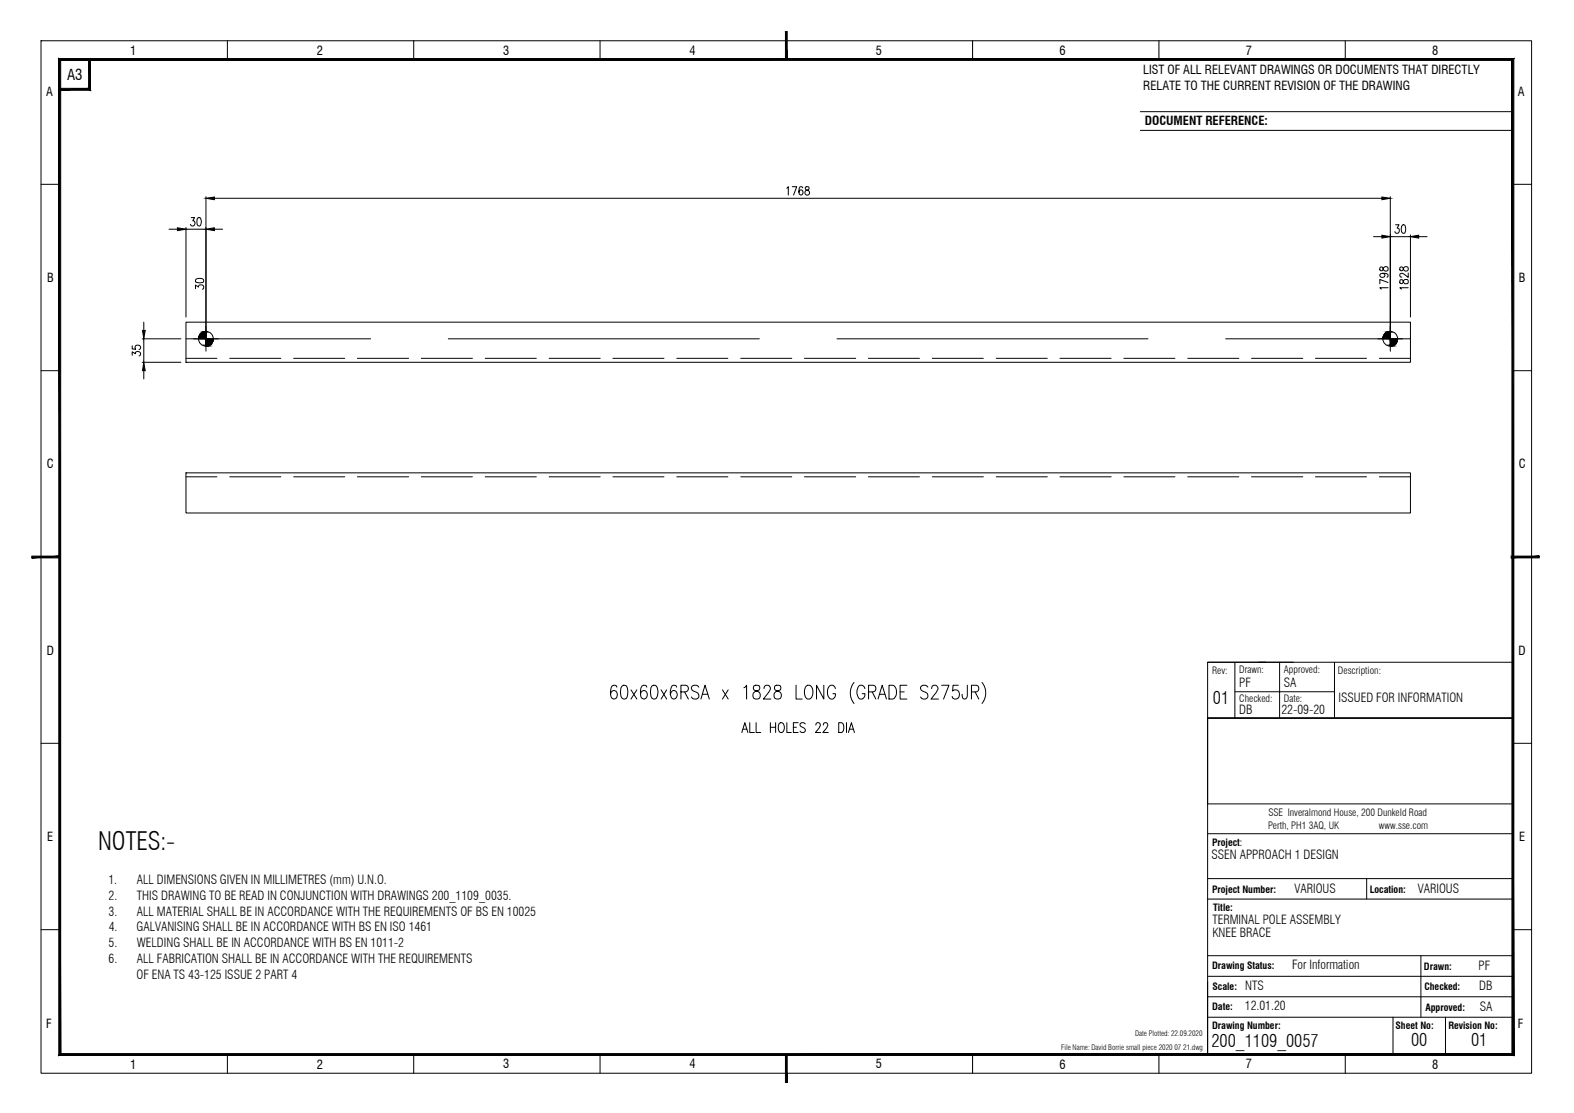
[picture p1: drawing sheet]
<svg xmlns="http://www.w3.org/2000/svg" width="420mm" height="297mm" viewBox="0 0 420 297" stroke-linecap="round" stroke-linejoin="round" font-family="sans-serif">
<!-- layer: Border -->
<g fill="none" stroke="#000" stroke-width=".27">
<path d="M304.4 29.8h99.4M304.4 34.8h99.4M322.4 176.7h81.4M345.2 176.7h-22.8v14.9h81.4h-81.4v89.8h81.4M356.2 176.7v14.9M403.8 213.5v18.1M322.4 222.5h81.4M322.4 234.5h81.4M322.4 239.9h81.4M364.8 234.5v5.4M322.4 255.1h81.4M379.3 255.1v16.4"/>
<path d="M322.4 260.6h81.4M322.4 266h81.4M322.4 271.5h81.4M371.8 271.5v9.9M385.9 271.5v9.9"/>
</g>
<!-- layer: Border Grid -->
<g fill="none" stroke="#000" stroke-width=".27">
<path d="M11 10.9h397.8v275.5h-397.8zM60.7 10.9v5M110.4 10.9v5M160.2 10.9v5M259.6 10.9v5M309.4 10.9v5M359.1 10.9v5M11 49.2h4.9M403.8 49.2h5M11 98.9h4.9M403.8 98.9h5M11 198.4h4.9"/>
<path d="M403.8 198.4h5M11 248.1h4.9M403.8 248.1h5M60.7 281.4v5M110.4 281.4v5M160.2 281.4v5M259.6 281.4v5M309.4 281.4v5M359.1 281.4v5"/>
</g>
<!-- layer: Border -->
<g fill="#000" stroke="#000" stroke-width=".27">
<path d="M15.7 15.6l.5 .5 387.9-.5zM16.2 16.1l387.9-.5-.5 .5zM404.1 15.6l-.5 .5 .5 265.6zM403.6 16.1l.5 265.6-.5-.5zM15.7 281.7h388.4l-.5-.5zM16.2 281.2h387.4l-387.9 .5zM15.7 15.6v266.1l.5-.5zM15.7 15.6l.5 .5v265.1z"/>
<path d="M15.9 23.6v.5l7.8-.5zM15.9 24.1l7.8-.5 .5 .5zM23.7 15.9v7.7l.5 .5zM23.7 15.9h.5v8.2z"/>
</g>
<!-- layer: 0 -->
<g fill="#000" stroke="#000" stroke-width=".27">
<path d="M209.7 8.4v7.5h.4zM209.7 8.4h.4v7.5z"/>
<path d="M8.5 148.9h7.4v-.5zM8.5 148.4h7.4l-7.4 .5z"/>
<path d="M403.4 148.9h7.5v-.5zM403.4 148.4h7.5l-7.5 .5z"/>
<path d="M209.7 281.4v7.5h.4zM209.7 281.4h.4v7.5z"/>
</g>
<path d="M329.6 176.7v14.9M335.9 176.7h2M341.6 176.7v14.9M403.8 176.7v14.9M322.4 191.6h81.4v22.9h-81.4zM329.6 184.6h26.6" fill="none" stroke="#000" stroke-width=".27"/>
<!-- layer: PDF18_EL-Steel -->
<path d="M49.6 86h326.9v10.7h-326.9zM49.6 126.2h326.9v10.7h-326.9z" fill="none" stroke="#000" stroke-width=".27"/>
<!-- layer: PDF18_EL-Steel-Hidd -->
<g fill="none" stroke="#000" stroke-width=".27">
<path d="M49.6 95.6h8.3M61.3 95.6h13.7M78.4 95.6h13.6M95.4 95.6h13.7M112.5 95.6h13.6M129.5 95.6h13.7M146.6 95.6h13.6M163.6 95.6h13.6M180.7 95.6h13.6M197.7 95.6h13.7M214.7 95.6h13.7M231.8 95.6h13.6"/>
<path d="M248.9 95.6h13.6M265.9 95.6h13.7M282.9 95.6h13.7M300 95.6h13.6M317.1 95.6h13.6M334.1 95.6h13.7M351.1 95.6h13.7M368.2 95.6h8.3M49.6 127.3h8.3M61.3 127.3h13.7M78.4 127.3h13.6M95.4 127.3h13.7"/>
<path d="M112.5 127.3h13.6M129.5 127.3h13.7M146.6 127.3h13.6M163.6 127.3h13.6M180.7 127.3h13.6M197.7 127.3h13.7M214.7 127.3h13.7M231.8 127.3h13.6M248.9 127.3h13.6M265.9 127.3h13.7M282.9 127.3h13.7M300 127.3h13.6"/>
<path d="M317.1 127.3h13.6M334.1 127.3h13.7M351.1 127.3h13.7M368.2 127.3h8.3"/>
</g>
<!-- layer: PDF18_EL-Centre-Line -->
<path d="M49.6 90.4h49.3M119.7 90.4h83M223.4 90.4h83M327.2 90.4h49.3" fill="none" stroke="#000" stroke-width=".27"/>
<!-- layer: PDF18_Text -->
<g fill="none" stroke="#000" stroke-width=".27">
<path d="M164.7 183.4a.79 .79 0 0 0-1.3-.4 3.4 3.4 0 0 0 0 3.4 1.1 1.1 0 0 0 1.4-.8 1.1 1.1 0 0 0-.9-1.3 .97 .97 0 0 0-.9 1M166.1 183l.6-.1a1.69 1.69 0 0 1 .9 2.1l-.4 1.4-.7 .2a1.78 1.78 0 0 1-.9-2.2l.2-.8zM168.4 184.1l1.6 2.5M170 184.1l-1.6 2.5M172.7 183.4a.79 .79 0 0 0-1.3-.4 3.4 3.4 0 0 0 0 3.4 1.1 1.1 0 0 0 1.4-.8 1.1 1.1 0 0 0-.9-1.3 .97 .97 0 0 0-.9 1M174.1 183l.7-.1a1.82 1.82 0 0 1 .8 2.1l-.4 1.4-.7 .2a1.78 1.78 0 0 1-.9-2.2l.2-.8zM176.5 184.1l1.5 2.5M178 184.1l-1.5 2.5M180.6 183.4a.75 .75 0 0 0-1.2-.4 3.2 3.2 0 0 0 0 3.4 1.1 1.1 0 0 0 1.4-.8 1.1 1.1 0 0 0-.9-1.3 1.03 1.03 0 0 0-1 1M181.8 184.7h1.2a.9 .9 0 0 0 .8-.9 .9 .9 0 0 0-.8-.9h-1.2v3.7M182.7 184.7l1.1 1.9M186.5 183.4a1.06 1.06 0 0 0-1.1-.6 1.06 1.06 0 0 0-.8 1l.3 .5 1.1 .5a.95 .95 0 0 1 .6 .9 .95 .95 0 0 1-.7 .9l-1-.2-.3-.4"/>
<path d="M187.1 186.6l1.1-3.7 1.1 3.7M187.5 185.3h1.4M192.9 184.1l1.5 2.5M194.4 184.1l-1.5 2.5M198 195.5l.8-2.6 .8 2.6M198.3 194.6h1M198.6 183.6l.7-.7v3.7M200.1 192.9v2.6h1.3M201.2 183a.8 .8 0 0 0 .4 1.3 1.21 1.21 0 0 1 1.3 .8 1.21 1.21 0 0 1-.6 1.5 1.08 1.08 0 0 1-1.3-.9 1.08 1.08 0 0 1 .8-1.3l.6-.1a.74 .74 0 0 0 .4-.8 .74 .74 0 0 0-.5-.6zM201.8 192.9v2.6h1.3M203.9 183.8l.3-.8 .8-.1a1.08 1.08 0 0 1 .2 1.9l-1.4 1.8h2M205.6 192.9v2.6"/>
<path d="M205.6 194.1h1.4M206.9 183a.83 .83 0 0 0 .3 1.3 1.2 1.2 0 0 1 1.3 .8 1.2 1.2 0 0 1-.7 1.5 1.08 1.08 0 0 1-1.2-.9 1.08 1.08 0 0 1 .9-1.3l.5-.1a.8 .8 0 0 0 .3-1.3l-.5-.1zM207 192.9v2.6M207.9 193.2a.8 .8 0 0 1 1-.3 .8 .8 0 0 1 .5 .9l-.2 1.1a.77 .77 0 0 1-.9 .6 .77 .77 0 0 1-.5-1zM210 192.9v2.6h1.2M211.8 194.1h.8M212.5 182.9v3.7h1.7M213 192.9h-1.2v2.6h1.2M215 193.2a.74 .74 0 0 0-.9-.4 .74 .74 0 0 0-.5 .7v.3l1.1 .6a.63 .63 0 0 1 0 1 .8 .8 0 0 1-1.1-.3M215.3 183l.2-.1a1.6 1.6 0 0 1 1.5 2.2l-.1 .6a1.03 1.03 0 0 1-1.6 .7 2.7 2.7 0 0 1 0-3.4zM217.8 193.5l.1-.4 .3-.2 .6 .2a.97 .97 0 0 1-.1 1.2l-1 1.2h1.4M219.8 193.5l.1-.4 .3-.2 .6 .2a.97 .97 0 0 1-.1 1.2l-1 1.2h1.4"/>
<path d="M219.9 182.9v3.7l-1.9-3.7v3.7M223 183.8a.98 .98 0 0 0-1.5-.8 2.43 2.43 0 0 0 .2 3.6 1.11 1.11 0 0 0 1.3-1.5h-.7M223.9 192.9h.7a1.62 1.62 0 0 1 0 2.6h-.7zM226 192.9v2.6M226.5 195.5l.8-2.6 .8 2.6M226.8 194.6h1M228 182.1a4.5 4.5 0 0 0 0 5.6M230.9 183.8a1.03 1.03 0 0 0-1.6-.8 2.53 2.53 0 0 0 .3 3.6 1.14 1.14 0 0 0 1.3-1.5h-.7M231.8 184.7h1.3a.9 .9 0 0 0 .7-.9 .9 .9 0 0 0-.7-.9h-1.3v3.7M232.8 184.7l1 1.9M234.4 186.6l1.1-3.7 1.1 3.7M234.8 185.3h1.4"/>
<path d="M237.3 182.9h1a2.17 2.17 0 0 1 0 3.7h-1zM240.3 184.7h1.1M242.1 182.9h-1.8v3.7h1.8M247.7 183.4a1.03 1.03 0 0 0-1.1-.6 1.03 1.03 0 0 0-.9 1l.3 .5 1.1 .5a.95 .95 0 0 1 .6 .9 .95 .95 0 0 1-.7 .9h-.6l-.7-.6M248.7 183.8l.1-.6 .4-.3 .8 .1a.8 .8 0 0 1 .2 1.3l-1.7 2.3h2M251.4 182.9h1.9l-1.4 3.7M255.8 182.9h-1.4l-.1 1.5a1.2 1.2 0 0 1 1.9 .7 1.2 1.2 0 0 1-1.4 1.5l-.4-.2-.2-.6M258.2 182.9l-.1 3.3a.61 .61 0 0 1-.6 .4 .61 .61 0 0 1-.6-.4l-.1-.9M259.3 184.7h1.3a.93 .93 0 0 0 .7-.9 .93 .93 0 0 0-.7-.9h-1.3v3.7M260.3 184.7l1 1.9M262.1 182.1a4.5 4.5 0 0 1 0 5.6"/>
</g>
<!-- layer: PDF18_Dimensions -->
<g fill="none" stroke="#000" stroke-width=".27">
<path d="M51 58.1h.9l-.4 .8a.65 .65 0 0 1 .5 1 .65 .65 0 0 1-1.2 0M52.8 58.2h.7l.2 .8-.2 1.2-.4 .1a1.72 1.72 0 0 1-.3-2.1zM55 52.5v38.6M57.2 52.9h311.7M210 50.2l.4-.4v2.3M211.5 49.8h1.2l-.9 2.3M214.3 50.1l-.1-.2-.4-.1a1.34 1.34 0 0 0 .1 2.3 .68 .68 0 0 0 .4-.9 .68 .68 0 0 0-.8-.4l-.2 .5M215.1 49.9v.6a.88 .88 0 0 1 .8 .5 .88 .88 0 0 1 0 .9 .71 .71 0 0 1-1.1-.5 .71 .71 0 0 1 1-.7l.1-.2a.44 .44 0 0 0-.3-.7zM371.1 52.5v38.6v-28.4M372.5 60h1l-.6 .9a.65 .65 0 0 1 .6 1 .65 .65 0 0 1-1.2-.1M45.1 61.2h2.3M49.6 60.7v23.9"/>
<path d="M49.6 61.2h5.4M52.2 77v-.9l.8 .5a.66 .66 0 0 1 1-.6 .66 .66 0 0 1 0 1.2M52.3 74.6l.8-.3a1.01 1.01 0 0 1 1.3 .5v.2a1.26 1.26 0 0 1-1.8 .4 .53 .53 0 0 1-.3-.8zM57.2 61.2h2.2M366.6 63.2h2.3M368.4 71.3a.63 .63 0 0 0 .2 1l.4-.1a.81 .81 0 0 1 .5-.9 .81 .81 0 0 1 1 .3 .65 .65 0 0 1-.5 .8 .65 .65 0 0 1-.7-.6l-.3-.5zM369 72.9l.6 .3a.63 .63 0 0 1-.6 .8 .63 .63 0 0 1-.6-.8l.6-.3a1.07 1.07 0 0 1 1.5 .7l-.3 .4M370.5 76.8h-2.2l.4 .4M370.5 75.4l-2.2-.8v1.1M371.1 63.2h5.4M373.7 74.7v.7a.44 .44 0 0 0 .4 .3 .44 .44 0 0 0 .4-.3 .69 .69 0 0 1 .8-.8 .69 .69 0 0 1 .4 1.1h-.3a1.08 1.08 0 0 1-1-1zM373.7 71.3a.6 .6 0 0 0 .3 1l.5-.3a.71 .71 0 0 1 .8-.9 .71 .71 0 0 1 .5 1.1l-.9 .1-.5-1z"/>
<path d="M374.3 60.1l.5-.1a1.62 1.62 0 0 1 0 2.3h-.2a1.63 1.63 0 0 1-.3-2.2zM375.9 76.8h-2.2l.4 .4M375.9 72.9v1.1l-1.1-.8-.7-.3-.4 .2v.5l.2 .3 .3 .1M376.5 62.7v21.9M378.7 63.2h2.2M35.3 94.8v-.9l.8 .5a.66 .66 0 0 1 1-.5 .66 .66 0 0 1 0 1.1M35.3 92.3v.8l.9 .1a.68 .68 0 0 1 .1-.9 .68 .68 0 0 1 .9 0 .68 .68 0 0 1 .1 .9l-.2 .1M38 96.7h10.3M38 90.4h10.3M38.4 86v2.2M38.4 90.4v6.3M38.4 98.9v2.2"/>
</g>
<path d="M55 52.9l2.2-.3v.7zM368.9 52.6l2.2 .3-2.2 .4zM47.4 60.8l2.2 .4-2.2 .4zM55 61.2l2.2-.4v.8zM368.9 62.8l2.2 .4-2.2 .3zM376.5 63.2l2.2-.4v.7zM38.4 96.7l.4 2.2h-.8zM38 88.2h.8l-.4 2.2z" fill="#000" stroke="#000" stroke-width=".27"/>
<!-- layer: PDF18_EL-Holes -->
<g fill="none" stroke="#000" stroke-width=".27">
<path d="M51.7 90.4h6.6M55 87.1v6.6M367.8 90.4h6.6M371.1 87.1v6.6"/>
<circle cx="55" cy="90.4" r="1.97"/>
<circle cx="371.1" cy="90.4" r="1.97"/>
</g>
<g fill="#000" stroke="#000" stroke-width=".27">
<path d="M54.6 88.5h.4zM55 92.3h.7zM370.8 88.5h.3zM371.1 92.3h.7z"/>
<path d="M54.6 88.5l.4 .1zM54.3 88.6h.7zM54.3 88.6l.7 .1v-.1zM54 88.7l.3-.1 .7 .1zM54 88.7l1 .2v-.2zM53.7 88.9l.3-.2 1 .2zM53.7 88.9l1.3 .3v-.3zM53.5 89.2l.2-.3 1.3 .3zM53.5 89.2l1.5 .3v-.3zM53.5 89.2l1.5 .3h-1.7zM53.3 89.5l1.7 .2v-.2zM53.3 89.5l1.7 .2h-1.9zM53.1 89.7l1.9 .4v-.4zM53.1 89.7l1.9 .4h-2zM53 90.1l2 .3v-.3zM53 90.1l2 .3h-2z"/>
<path d="M55 92.3l.3 .1zM55 92.4h.3z"/>
<path d="M55 90.4l1.9 .4v-.4zM55 90.4l1.9 .4h-1.9zM55 90.8l1.8 .3 .1-.3zM55 90.8l1.8 .3h-1.8zM55 91.1l1.7 .3 .1-.3zM55 91.1l1.7 .3h-1.7zM55 91.4l1.5 .3 .2-.3zM55 91.4l1.5 .3h-1.5zM55 91.7l1.2 .2 .3-.2zM55 91.7l1.2 .2h-1.2zM55 91.9l1 .2 .2-.2zM55 91.9l1 .2h-1zM55 92.1l.7 .2 .3-.2zM55 92.1l.7 .2h-.7z"/>
<path d="M370.8 88.5l.3 .1zM370.4 88.6h.7zM370.4 88.6l.7 .1v-.1zM370.1 88.7l.3-.1 .7 .1zM370.1 88.7l1 .2v-.2zM369.9 88.9l.2-.2 1 .2zM369.9 88.9l1.2 .3v-.3zM369.9 88.9l1.2 .3h-1.5zM369.6 89.2l1.5 .3v-.3zM369.6 89.2l1.5 .3h-1.7zM369.4 89.5l1.7 .2v-.2zM369.4 89.5l1.7 .2h-1.8zM369.3 89.7l1.8 .4v-.4zM369.3 89.7l1.8 .4h-1.9zM369.2 90.1l1.9 .3v-.3zM369.2 90.1l1.9 .3h-2z"/>
<path d="M371.1 92.3l.4 .1zM371.1 92.4h.4z"/>
<path d="M371.1 90.4l1.9 .4 .1-.4zM371.1 90.4l1.9 .4h-1.9zM371.1 90.8l1.8 .3 .1-.3zM371.1 90.8l1.8 .3h-1.8zM371.1 91.1l1.7 .3 .1-.3zM371.1 91.1l1.7 .3h-1.7zM371.1 91.4l1.5 .3 .2-.3zM371.1 91.4l1.5 .3h-1.5zM371.1 91.7l1.3 .2 .2-.2zM371.1 91.7l1.3 .2h-1.3zM371.1 91.9l1 .2 .3-.2zM371.1 91.9l1 .2h-1zM371.1 92.1l.7 .2 .3-.2zM371.1 92.1l.7 .2h-.7z"/>
</g>
<text font-size="6.7" x="26.2" y="226.8">NOTES:-</text>
<g font-size="4.7">
<text x="323.8" y="187.9">01</text>
<text x="323.4" y="279.4">200_1109_0057</text>
<text x="376.7" y="279.2">00</text>
<text x="392.7" y="279.2">01</text>
</g>
<text font-size="4" x="17.9" y="21.3">A3</text>
<g font-size="3.3">
<text x="34.7" y="14.6">1</text>
<text x="84.6" y="14.6">2</text>
<text x="134.3" y="14.6">3</text>
<text x="184.1" y="14.6">4</text>
<text x="233.8" y="14.6">5</text>
<text x="282.9" y="14.6">6</text>
<text x="332.6" y="14.6">7</text>
<text x="382.3" y="14.6">8</text>
<text x="305.2" y="19.8">LIST OF ALL RELEVANT DRAWINGS OR DOCUMENTS THAT DIRECTLY</text>
<text x="305.2" y="24">RELATE TO THE CURRENT REVISION OF THE DRAWING</text>
<text x="12.3" y="25.6">A</text>
<text x="405.2" y="25.6">A</text>
<text x="305.6" y="33.5">DOCUMENT REFERENCE:</text>
<text x="12.6" y="75.3">B</text>
<text x="405.4" y="75.3">B</text>
<text x="12.5" y="125">C</text>
<text x="405.4" y="125">C</text>
<text x="12.5" y="174.8">D</text>
<text x="405.4" y="174.8">D</text>
<text x="330.8" y="183.5">PF</text>
<text x="342.7" y="183.4">SA</text>
<text x="330.8" y="190.6">DB</text>
<text x="342" y="190.6">22-09-20</text>
<text x="357.3" y="187.4">ISSUED FOR INFORMATION</text>
<text x="12.6" y="224.5">E</text>
<text x="405.5" y="224.5">E</text>
<text x="323.4" y="229.2">SSEN APPROACH 1 DESIGN</text>
<text x="28.9" y="236">1.</text>
<text x="36.6" y="236">ALL DIMENSIONS GIVEN IN MILLIMETRES (mm) U.N.O.</text>
<text x="345.6" y="238.3">VARIOUS</text>
<text x="378.4" y="238.3">VARIOUS</text>
<text x="29" y="240.2">2.</text>
<text x="29" y="244.4">3.</text>
<text x="36.6" y="240.2">THIS DRAWING TO BE READ IN CONJUNCTION WITH DRAWINGS 200_1109_0035.</text>
<text x="36.6" y="244.4">ALL MATERIAL SHALL BE IN ACCORDANCE WITH THE REQUIREMENTS OF BS EN 10025</text>
<text x="29" y="248.6">4.</text>
<text x="36.4" y="248.6">GALVANISING SHALL BE IN ACCORDANCE WITH BS EN ISO 1461</text>
<text x="323.6" y="246.7">TERMINAL POLE ASSEMBLY</text>
<text x="323.6" y="250">KNEE BRACE</text>
<text x="29" y="252.8">5.</text>
<text x="29" y="257">6.</text>
<text x="36.5" y="252.8">WELDING SHALL BE IN ACCORDANCE WITH BS EN 1011-2</text>
<text x="36.6" y="257">ALL FABRICATION SHALL BE IN ACCORDANCE WITH THE REQUIREMENTS</text>
<text x="36.4" y="261.2">OF ENA TS 43-125 ISSUE 2 PART 4</text>
<text x="344.9" y="258.7">For Information</text>
<text x="394.7" y="258.8">PF</text>
<text x="332.3" y="269.7">12.01.20</text>
<text x="332.4" y="264.2">NTS</text>
<text x="394.8" y="264.3">DB</text>
<text x="395" y="269.7">SA</text>
<text x="12.3" y="274.2">F</text>
<text x="405.2" y="274.2">F</text>
<text x="34.7" y="285.2">1</text>
<text x="84.6" y="285.2">2</text>
<text x="134.3" y="285.2">3</text>
<text x="184.1" y="285.2">4</text>
<text x="233.8" y="285.2">5</text>
<text x="282.9" y="285.2">6</text>
<text x="332.6" y="285.2">7</text>
<text x="382.3" y="285.2">8</text>
</g>
<g font-size="2.7">
<text x="323.6" y="180">Rev:</text>
<text x="330.8" y="179.6">Drawn:</text>
<text x="342.7" y="179.6">Approved:</text>
<text x="357.2" y="180">Description:</text>
<text x="330.8" y="187.5">Checked:</text>
<text x="342.7" y="187.5">Date:</text>
<text x="338.5" y="221.1">Perth, PH1 3AQ, UK</text>
<text x="338.6" y="217.8">SSE Inveralmond House, 200 Dunkeld Road</text>
<text x="368.1" y="221.1">www.sse.com</text>
</g>
<g font-size="2.6">
<text x="323.5" y="225.8">Project:</text>
<text x="323.5" y="238.3">Project Number:</text>
<text x="365.6" y="238.3">Location:</text>
<text x="323.8" y="243.1">Title:</text>
<text x="323.5" y="258.7">Drawing Status:</text>
<text x="380.1" y="258.8">Drawn:</text>
<text x="323.5" y="269.6">Date:</text>
<text x="323.7" y="264.2">Scale:</text>
<text x="380.2" y="264.3">Checked:</text>
<text x="380.5" y="269.7">Approved:</text>
<text x="323.5" y="274.5">Drawing Number:</text>
<text x="372.5" y="274.5">Sheet No:</text>
<text x="386.6" y="274.5">Revision No:</text>
</g>
<g font-size="2">
<text x="283.2" y="280.1">File Name: David Borrie small piece 2020 07 21.dwg</text>
<text x="303" y="276.6">Date Plotted: 22.09.2020</text>
</g>
</svg>
